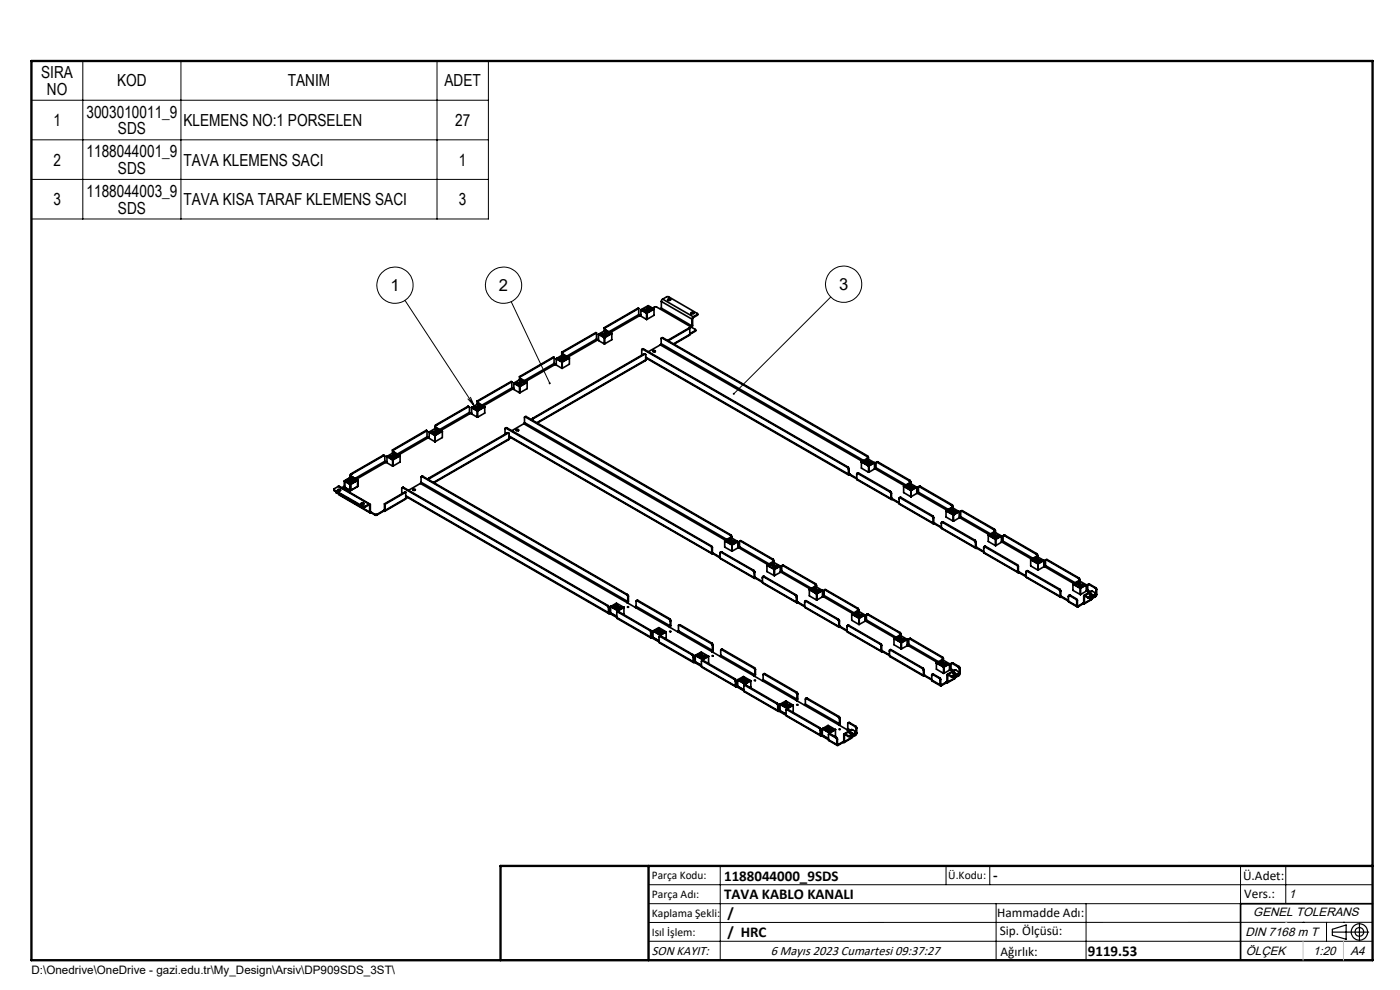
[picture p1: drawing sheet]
<svg xmlns="http://www.w3.org/2000/svg" width="297mm" height="210mm" viewBox="0 0 297 210" stroke-linecap="round" stroke-linejoin="round" font-family="sans-serif">
<g fill="none" stroke="#000" stroke-width=".35">
<path d="M110.2 79.9v.7M110.2 79.9l.1 .1M110.3 80v.5M117.5 77.1l.2 .3M117.5 75.8l-7.2 4.2M117.5 75.8v1.3M117.5 75.8l-.1-.1-7.2 4.2M117.5 77.1l-6.3 3.6M117.7 77.4l-6.2 3.5M118 77.2l-.3 .2M118 76.1l1.2 .7M118 76.1v1.3l1.2 .7"/>
<path d="M118 76.1h.1M119 76.3h.3l.2 .1-.5 .1zM119.2 75.8a.26 .26 0 0 1 .3 0 .26 .26 0 0 1 .1 .3 .26 .26 0 0 1-.3 .1 .26 .26 0 0 1-.1-.4zM119.2 74.7v.7M119.2 74.7l.1 .1M119.2 76.8h.1M119.2 76.8v1.3M119.2 78.1h.1M119.3 76.8v1.3M119.3 74.8v.5M120.8 75.9l-1.6 .9M120.8 75.9l-1.5 .9"/>
<path d="M120.8 75.9v1.3l-1.5 .9M120.8 75.9l-1.2-.7-1.6 .9M126.5 71.9l.2 .3M126.5 70.6l-7.2 4.2M126.5 70.6v1.3M126.5 70.6l-.1-.1-7.2 4.2M126.5 71.9l-6.3 3.7M126.7 72.2l-6.2 3.5M127 72l-.3 .2M127 70.9l1.2 .7M127 70.9v1.3l1.2 .7M127 70.9h.1"/>
<path d="M127.4 70.8a.23 .23 0 0 1 .3-.1 .23 .23 0 0 1 .1 .3h-.2zM128 71.1h.3l.1 .1-.2 .2zM128.2 70.7a.25 .25 0 0 1 .3-.1 .25 .25 0 0 1 .1 .3 .25 .25 0 0 1-.3 .1 .25 .25 0 0 1-.1-.3zM128.2 69.5v.7M128.2 69.5l.1 .1M128.2 71.6v1.3M128.2 71.6h.1M128.2 72.9h.1M128.3 71.6v1.3M128.3 69.6v.5M128.3 70.3a.23 .23 0 0 1 .3-.1 .23 .23 0 0 1 .2 .3h-.3zM128.9 70.6l.3-.1 .2 .2-.3 .1z"/>
<path d="M129.8 70.7l-1.6 .9M129.8 70.7v.1M129.8 70.7l-1.2-.7-1.6 .9M129.8 70.7v1.4l-1.5 .8M129.8 70.8l-1.5 .8M135.5 66.7l.1 .3M135.5 65.4h-.1l-7.2 4.1M135.5 65.4l-7.2 4.2M135.5 65.4v1.3M135.5 66.7l-6.3 3.7M135.6 67l-6.1 3.5M136 66.8l-.4 .2"/>
<path d="M136 65.7l1.2 .8M136 65.7l1.2 .7M136 65.7v1.4l1.2 .7M136.1 75.3h.1M136.3 74.1l-.2 .1v1.1M136.3 74.1l43.5 25.1M136.5 74l-.3 .1M136.5 74l43.4 25.1M136.5 74l-.2 .1M136.6 75.1h.3M136.6 75.1l-23.6 13.6M136.6 75.1h.2"/>
<path d="M136.8 75.1l.2 .1v1.1M136.8 75.1l-23.6 13.7M136.9 66l.4-.1 .1 .2a.25 .25 0 0 1-.3 .1 .25 .25 0 0 1-.2-.2zM137 76.3l-.1 .2-22.9 13.2M137 75.9l43.1 24.9M137 75.8l43 24.8M137 76.3l-23.1 13.4M137.1 65.5a.26 .26 0 0 1 .4-.1 .26 .26 0 0 1 .1 .3 .26 .26 0 0 1-.4 .1 .26 .26 0 0 1-.1-.3zM137.2 66.5h.1M137.2 66.5v1.3M137.2 67.8h.1M137.2 66.4v.1"/>
<path d="M137.2 76.1l-.2 .1M137.4 76.1l-.4 .2M137.9 65.4h.3l.1 .1a.25 .25 0 0 1-.2 .1 .25 .25 0 0 1-.2-.2zM138.5 65.4l.7-.3 1 .5M138.5 74.4h.5a.25 .25 0 0 1-.2 .2 .25 .25 0 0 1-.3-.2zM138.5 74.6h.5M138.7 65.5l-1.5 .9M138.7 65.5v.1M138.7 65.5l-1.2-.7-1.5 .9M138.7 65.5v1.4l-1.5 .9M138.7 65.6l-1.5 .9M140.1 73.2l-2.6 1.4"/>
<path d="M140.1 73.2l42.8 24.7M140.2 65.6l7.3 4.3v.2M140.3 72.9l-.2 .3M140.3 72.9l42.9 24.8M140.3 65.4l-.1 .2M140.3 64v1.4M140.3 64l6.5 3.7M140.3 65.4l6.5 3.7M140.5 71.7h-.2v1.2M140.5 71.7l43.4 25.1M140.6 63.5l-.3 .5M140.6 63.5l.9-.6h.3l6.2 3.6-.1 .2"/>
<path d="M140.6 63.5l6.5 3.7M140.6 71.6l-.3 .1M140.6 71.6l-.1 .1M140.6 71.6l43.4 25.1M141.6 63.6h.6M141.7 63.5v-.1a.26 .26 0 0 1 .4-.1 .26 .26 0 0 1 .1 .4 .3 .3 0 0 1-.3 .1 .3 .3 0 0 1-.2-.3zM141.8 72.1l.2 .1M141.8 72.1v.2M142 72.2v.2M146.3 70.9v.2l-3.3 1.9M146.3 70.9l-3.4 2M146.3 69.6h-.1l-4.4 2.5"/>
<path d="M146.3 69.6l-4.3 2.6M146.3 69.6v1.3M146.6 66.3h.1a.26 .26 0 0 1 .3-.1 .26 .26 0 0 1 .1 .3 .3 .3 0 0 1-.3 .1 .3 .3 0 0 1-.2-.3zM146.6 66.5h.6M146.8 69.1l-.2 .3M146.8 67.7v1.4M147.1 67.2l-.3 .5M147.5 70.1l-1.2 .7M147.5 70.1v.2M147.5 70.3l-1.2 .6M147.6 70l-.1 .3M147.9 66.9l-1 .6v1.6l-.1 .4"/>
<path d="M147.9 66.7l-.8 .5M147.9 66.7v.2M148 66.6l-.1 .3M81.3 96.6l.3 .1M81.3 96.6l.1 .1M81.3 96.6l-6.8 3.9M81.4 96.7h.2v1.2M81.4 96.7l-6.8 3.9M81.6 97.9l.2 .2M81.6 97.9l-6.3 3.6M81.8 98.1l-6.2 3.6M82.1 97.9l-.3 .2"/>
<path d="M82.1 96.9l1.2 .7M82.1 96.8v1.4l1.2 .7M82.1 96.8v.1M82.1 96.8l1.2 .7M82.5 96.8h.5a.23 .23 0 0 1-.3 .2 .23 .23 0 0 1-.2-.2zM83 97.1l.3-.1 .2 .1a.25 .25 0 0 1-.2 .2 .25 .25 0 0 1-.3-.2zM83.2 96.6h.1a.28 .28 0 0 1 .3-.1 .28 .28 0 0 1 .1 .3 .32 .32 0 0 1-.3 .1 .32 .32 0 0 1-.2-.3zM83.3 95.5v.7M83.3 95.5h.1M83.3 97.6v1.3M83.3 97.6h.1M83.3 98.9h.1"/>
<path d="M83.3 97.5v.1M83.3 97.5l.1 .1M83.4 97.6v1.3M83.4 95.5v.6M83.4 96.2h.3l.2 .1-.2 .1zM84 96.5h.4a.2 .2 0 0 1-.2 .2 .2 .2 0 0 1-.2-.2zM84.8 96.6l-1.4 1M84.8 96.6l-1.2-.7-1.5 .9M84.8 96.6l-1.5 .9M84.8 96.6l.1 .1M84.9 96.7v1.3l-1.5 .9M90.6 92.7l.1 .2"/>
<path d="M90.6 91.4v1.3M90.6 91.4l-7.2 4.1M90.6 91.4l-.1-.1-7.2 4.2M90.6 92.7l-6.3 3.6M90.7 92.9l-6.1 3.6M91.1 92.7l-.4 .2M91.1 91.6l1.2 .8M91.1 91.6l1.2 .7M91.1 91.6v1.4l1.2 .7M92 91.9l.3-.1 .2 .1a.26 .26 0 0 1-.2 .2 .26 .26 0 0 1-.3-.2zM92.2 91.4h.1a.25 .25 0 0 1 .3-.1 .25 .25 0 0 1 .1 .3 .28 .28 0 0 1-.3 .1 .28 .28 0 0 1-.2-.3zM92.3 90.5l.1 .1"/>
<path d="M92.3 90.5v.5M92.3 92.4v1.3M92.3 92.4h.1M92.3 93.7h.1M92.3 92.3v.1M92.4 90.6v.3M92.5 90.1l-.2 .4M92.5 90.1l.1 .1M92.6 90.2l-.2 .4M92.9 91.4l.3-.1 .2 .1a.26 .26 0 0 1-.2 .2 .26 .26 0 0 1-.3-.2zM93.8 91.4l-1.5 .9M93.8 91.4l-1.2-.7-1.5 .9"/>
<path d="M93.8 91.4v.1M93.8 91.5l-1.5 .9M93.8 91.5v1.3l-1.5 .9M99.2 86.2l.3 .1M99.2 86.2l.2 .1M99.2 86.2l-6.7 3.9M99.4 86.3h.2v1.2M99.4 86.3l-6.8 3.9M99.6 87.5l.1 .2M99.6 87.5l-6.3 3.6M99.7 87.7l-6.1 3.6M100 87.6l-.3 .1"/>
<path d="M100.1 86.4l1.1 .8M100.1 86.4l1.2 .7M100.1 86.4l-.1 1.4 1.2 .7M101.1 86.2h.1a.26 .26 0 0 1 .4-.1 .26 .26 0 0 1 .1 .4 .3 .3 0 0 1-.4 0 .3 .3 0 0 1-.2-.3zM101.2 85.1v.7M101.2 85.1l.2 .1M101.2 87.2h.1M101.2 87.2v1.3M101.2 88.5h.1M101.3 87.1l-.1 .1M101.3 87.1v.1M101.3 87.2v1.3"/>
<path d="M101.4 85.2v.5M101.9 86.2a.22 .22 0 0 1 .3-.1 .22 .22 0 0 1 .1 .2l-.2 .1zM102.8 86.2l-1.5 1M102.8 86.2l-1.5 .9M102.8 86.2v1.4l-1.5 .9M102.8 86.2l-1.2-.7-1.5 .9M107.1 92l.1 .1M107.1 92h.1M107.4 90.8l-.3 .1v1.1M107.4 90.8l43.4 25.1M107.5 90.7l-.3 .1M107.5 90.7l43.4 25.1"/>
<path d="M107.5 90.7l-.1 .1M107.6 91.8l.4 .1M107.6 91.8l.2 .1M107.6 91.8l-16.5 9.5M107.8 91.9l.2 .1v1.1M107.8 91.9l-16.6 9.6M108 93.1l-.1 .2-15.8 9.1M108 92.6l43.1 24.9M108 92.5l43 24.8M108 93.1l-16 9.2M108.2 92.8l-.2 .1M108.4 92.8l-.4 .3"/>
<path d="M108.6 82.3l.1 .2M108.6 81l-7.2 4.2M108.6 81v1.3M108.6 81l-.2-.1-7.2 4.2M108.6 82.3l-6.3 3.6M108.7 82.5l-6.1 3.6M109 82.4l-.3 .1M109 81.2l1.2 .8M109 81.2l1.2 .7M109 81.2v1.4l1.2 .7M109.5 91.3h.5M110 81.5l.2-.1 .3 .2-.3 .1z"/>
<path d="M110.1 81.1l.1-.1a.28 .28 0 0 1 .3 0 .28 .28 0 0 1 .2 .2 .32 .32 0 0 1-.3 .1 .32 .32 0 0 1-.3-.2zM110.2 82v1.3M110.2 82h.1M110.2 83.3h.1M110.2 81.9v.1M110.2 81.9l.1 .1M110.3 82v1.3M110.9 81l.2-.1 .3 .2-.3 .1zM111.1 89.9l-2.5 1.5M111.1 89.9l42.8 24.7M111.3 89.6l-.2 .3M111.3 89.6l42.9 24.8"/>
<path d="M111.5 88.5h-.2v1.1M111.5 88.5l43.4 25M111.6 88.4h-.3M111.6 88.4l-.1 .1M111.6 88.4l43.4 25M111.8 81.1l-1.2-.7-1.6 .8M111.8 81.1l-1.6 .8M111.8 81.1l-1.5 .9M111.8 81.1v1.3l-1.5 .9M113 88.7l-.2 .4M113 88.7l.2 .1M113.2 88.8l-.2 .3"/>
<path d="M179.8 99.2l.2 .3M179.9 99.1l.2 .3M179.9 99.1l-.1 .1M180 99.5v1.1M180.1 99.4l-.1 .1M180.1 99.4v1.1M182.8 97.9l1.5 .9M182.8 97.9l-.1 1.4 1.6 .9M182.8 97.9l1.2-.6 1.5 .8M182.8 97.9l1.5 1M183.2 97.9h.4a.23 .23 0 0 1-.2 .2 .23 .23 0 0 1-.2-.2zM183.7 97.6a.22 .22 0 0 1 .3-.2 .22 .22 0 0 1 .1 .3h-.3z"/>
<path d="M183.9 96.8l.2 .3M183.9 97.9a.3 .3 0 0 1 .3-.1 .3 .3 0 0 1 .2 .3 .29 .29 0 0 1-.4 .1 .29 .29 0 0 1-.1-.3zM184 96.7l.2 .4M184 96.7l-.1 .1M184.1 98.4h.4a.23 .23 0 0 1-.2 .2 .23 .23 0 0 1-.2-.2zM184.1 97.1v.2M184.2 97.1h-.1M184.2 97.1v.3M184.3 98.9v1.3M184.3 98.9h.1M184.3 98.8v.1M184.6 98.1a.22 .22 0 0 1 .3-.1 .22 .22 0 0 1 .1 .2l-.3 .1z"/>
<path d="M185.5 98.1l-1.2 .7M185.5 98.1l-1.2 .8M185.5 98.1v1.4l-1.2 .7M185.5 99.4l.2 .1M185.7 99.5l6.2 3.5M185.8 99.2l-.1 .3M185.8 99.2l6.4 3.7M186.1 98.1h-.3v1.1M186.1 98.1l6.8 3.9M186.2 98h-.3M186.2 98l-.1 .1M186.2 98l6.8 3.9"/>
<path d="M70.8 103.8l.1 .3M70.9 103.9l6.1 3.5M70.9 103.9v.2M70.9 104.1l6.1 3.5M71.3 104.3v.2M71.3 104.3l.6 .4M71.3 104.5l.6 .3M71.6 104.1h.6M71.7 103.8a.27 .27 0 0 1 .4 0 .27 .27 0 0 1 .1 .3h-.1a.25 .25 0 0 1-.3 0 .25 .25 0 0 1-.1-.3zM71.8 103.2l-.9 .5v.2M71.8 103.2l.2-.1 6.5 3.8M71.8 103.2l6.5 3.7"/>
<path d="M71.9 104.8l.1 .2 6.5 3.8M71.9 104v.2M71.9 104.6v.2M71.9 104.8l6.5 3.8M73.1 103.1l-.6 .4M73.1 102.1l1.2 .7M73.1 102v1.4l1.2 .7M73.1 102v.1M73.1 102l1.2 .7M73.6 101.9h.3l.1 .2a.25 .25 0 0 1-.3 .1 .25 .25 0 0 1-.1-.3zM74.1 102.2h.4v.2a.23 .23 0 0 1-.3 .1 .23 .23 0 0 1-.1-.3zM74.2 101.8h.1a.26 .26 0 0 1 .3-.1 .26 .26 0 0 1 .1 .3 .28 .28 0 0 1-.3 .1 .28 .28 0 0 1-.2-.3z"/>
<path d="M74.3 100.9l.1 .1M74.3 100.9v.4M74.3 104.1h.1M74.3 102.8h.1M74.3 102.8v1.3M74.3 102.7v.1M74.3 102.7l.1 .1M74.4 102.8v1.3M74.4 101v.2M74.5 100.5l-.2 .4M74.5 100.5l.1 .1M74.5 101.4l.3-.1 .1 .2-.4 .1z"/>
<path d="M74.6 100.6l-.2 .4M75 101.7h.4l.1 .1-.5 .1zM75.8 101.8l-1.4 1M75.8 101.8l-1.5 .9M75.8 101.8l.1 1.4-1.5 .9M75.8 101.8l-1.2-.7-1.5 .9M76.6 106.9h.6M76.6 106.7a.25 .25 0 0 1 .4-.1 .25 .25 0 0 1 0 .4 .25 .25 0 0 1-.3 0 .25 .25 0 0 1-.1-.3zM77 107.4h.4M77 107.6h.4M77 107.4v.2M77.4 107.4v.2"/>
<path d="M78.3 106.9l.3 .2M78.3 107.1l.1 .1M78.3 106.9l-.9 .5M78.3 106.9v.2M78.3 107.1l-.9 .5M78.4 108.6l.1 .2h.2M78.4 107.2v1.4M78.6 108.5l.1 .1M78.6 107.1l-.2 .1M78.6 107.1v1.4M78.6 108.5l-.2 .1M78.7 108.6l.9 .5"/>
<path d="M78.7 108.6v.2M78.7 108.8l.9 .4M79.6 109.1h.4M79.6 109.2h.4M79.6 109.1v.1M80 109.1v.1M81.4 108.3l-1.4 .8M81.4 108.3v.1M81.4 108.4l-1.4 .8M81.6 108.2l-.2 .1M81.6 106.9l.1 .1M81.6 108.2l.1 .1"/>
<path d="M81.6 106.9v1.3M81.7 108.3l-.1 .1h-.2M81.7 107v1.3M85.2 104.7h.1M85.4 103.5l-.2 .1v1.1M85.4 103.5l43.5 25M85.6 103.4l-.3 .1M85.6 103.4l43.4 25.1M85.6 103.4l-.2 .1M86.1 105.7l-.1 .2-4.4 2.5M86.1 105.3l43.1 24.9M86.1 105.2l43 24.8"/>
<path d="M86.1 104.4l-4.4 2.6M86.1 104.4v1.3M86.1 105.7l-4.4 2.6M86.1 104.4l-.2-.1-4.3 2.6M86.3 105.4l-.2 .1M86.5 105.5l-.4 .2M87.6 103.8a.23 .23 0 0 1 .3-.1 .23 .23 0 0 1 .2 .3h-.4zM87.6 104h.5M89.2 102.5l-2.6 1.5M89.2 102.5l90.5 52.3M89.3 102.3l-.1 .2M89.3 102.3l43.9 25.3"/>
<path d="M89.5 101.1l-.2 .1v1.1M89.5 101.1l43.5 25.1M89.7 101l-.3 .1M89.7 101l-.2 .1M89.7 101l43.4 25.1M91.1 101.3l-.2 .4M91.1 101.3l.1 .2M91.2 101.5l-.2 .3M150.8 115.9l.2 .4M150.9 115.8l.2 .4M150.9 115.8l-.1 .1M151 117.3l.1 .2h.2"/>
<path d="M151 116.3v1M151.1 117.2l.2 .1M151.1 116.2l-.1 .1M151.1 116.2v1M151.3 117.3l1.5 .9M151.3 117.3v.2M151.3 117.5l1.5 .8M152.8 117.4v.1M152.8 118.3l7.3 4.4M152.8 118.3l7.2 4.2M153 117.1l-.2 .1v1.1M153 117.1l6.8 4"/>
<path d="M153.1 117.1h-.3M153.1 117.1h-.1M153.1 117.1l6.8 3.9M153.7 114.7v1.4l1.6 .8M153.7 114.7h.1M153.8 114.7l1.5 .9M153.8 114.7l1.2-.7 1.5 .9M154.2 114.5l.4 .1a.2 .2 0 0 1-.2 .2 .2 .2 0 0 1-.2-.3zM154.9 113.5l.2 .4M154.9 114.6a.27 .27 0 0 1 .4 0 .27 .27 0 0 1 .1 .3 .3 .3 0 0 1-.3 0 .3 .3 0 0 1-.2-.3zM155 113.4l.2 .4M155 113.4l-.1 .1"/>
<path d="M155.1 113.9v.1M155.2 115.1h.3a.2 .2 0 0 1-.2 .2 .2 .2 0 0 1-.1-.2zM155.2 113.8l-.1 .1M155.2 113.8v.3M155.3 115.6v1.3M155.3 115.6h.1M155.3 116.9h.1M155.6 114.8h.4l.1 .1-.2 .1zM156.5 114.9l-1.2 .7M156.5 114.9h.1M156.5 116.1l.2 .1M156.5 114.9v1.3l-1.2 .7"/>
<path d="M156.7 116.2l6.2 3.6M156.9 116l-.2 .2M156.9 116l6.3 3.6M157.1 114.8h-.2v1.2M157.1 114.8l6.8 3.9M157.2 114.7l-.3 .1M157.2 114.7l6.8 3.9M157.2 114.7l-.1 .1M162.7 119.9v1.3l1.5 .9M162.7 119.9h.1M162.7 119.9l1.6 .8M162.7 119.9l1.5 .9"/>
<path d="M162.7 119.9l1.2-.7 1.6 .8M163.2 119.7l.5 .1-.4 .2-.2-.2zM163.7 119.4h.2l.3 .1-.3 .2-.2-.2zM163.8 119.9a.3 .3 0 0 1 .3-.2 .3 .3 0 0 1 .3 .3 .33 .33 0 0 1-.6-.1zM163.9 118.7l.2 .4M164 118.6l.2 .4M164 118.6l-.1 .1M164.1 119.1v.1M164.2 119l-.1 .1M164.2 119v.3M166.1 120h-.3v1.2M166.1 120l6.8 3.9"/>
<path d="M166.2 119.9l-.3 .1M166.2 119.9l-.1 .1M166.2 119.9l6.8 3.9M180 100.6l.1 .2 .2-.1M180.1 100.5l.2 .1M180.3 100.7l1.5 .9M180.3 100.6l1.5 .9M180.3 100.6v.1M181.8 100.6v.1M181.8 101.6v.2l7.3 4.1M181.8 101.6l7.2 4.2M182 100.4l-.2 .1v1.1"/>
<path d="M182 100.4l6.8 3.9M182.1 100.3l-.3 .1M182.1 100.3l-.1 .1M182.1 100.3l6.8 3.9M184.3 100.2h.1M188.8 104.3l.2 .4M188.9 104.2l.2 .4M188.9 104.2l-.1 .1M189 105.8v.1h.3M189 104.7v1.1M189.1 105.7l.2 .1M189.1 104.6l-.1 .1"/>
<path d="M189.1 104.6v1.1M189.3 105.9l1.4 .9M189.3 105.8l1.4 .8M189.3 105.8v.1M190.7 105.8v.1M190.7 106.8l.1 .2 7.2 4.1M190.7 106.8l7.2 4.1M191 105.6h-.3v1.2M191 105.6l6.7 3.9M191.1 105.5l-.3 .1M191.1 105.5l6.8 3.9M191.1 105.5l-.1 .1"/>
<path d="M191.7 103.2l1.5 .9M191.7 103.1v1.4l1.5 .9M191.7 103.1l1.6 .9M191.7 103.1v.1M191.7 103.1l1.2-.7 1.6 .9M192.2 103h.4a.21 .21 0 0 1-.2 .3 .21 .21 0 0 1-.2-.3zM192.7 102.7l.3-.1 .1 .3h-.4zM192.8 103.1a.29 .29 0 0 1 .4-.1 .29 .29 0 0 1 .2 .3 .3 .3 0 0 1-.4 .1 .3 .3 0 0 1-.2-.3zM192.9 102l.2 .3M193 101.9l.2 .4M193 101.9l-.1 .1M193.1 102.3v.2"/>
<path d="M193.1 103.5l.4 .1a.21 .21 0 0 1-.2 .2 .21 .21 0 0 1-.2-.3zM193.2 102.3h-.1M193.2 102.3v.3M193.2 104.1v1.3M193.2 104.1h.1M193.2 105.4h.1M193.3 104v.1M193.3 104l-.1 .1M193.3 104.1v1.3M193.6 103.2h.3l.2 .2h-.5zM194.5 103.3l-1.2 .7M194.5 103.3l-1.2 .8"/>
<path d="M194.5 103.3v1.4l-1.2 .7M194.5 104.6l.2 .1M194.7 104.7l6.2 3.5M194.8 104.4l-.1 .3M194.8 104.4l6.4 3.6M195.1 103.2l-.3 .1v1.1M195.1 103.2l6.7 4M195.2 103.1l-.3 .1M195.2 103.1l6.8 4M195.2 103.1l-.1 .1M197.7 109.5l.2 .4M197.9 109.4l.2 .4"/>
<path d="M197.9 109.4l-.2 .1M197.9 110.9l.1 .2h.2M197.9 109.9v1M198.1 110.9h.1M198.1 109.8l-.2 .1M198.1 109.8v1.1M198.2 110.9l1.5 .9M198.2 110.9v.2M198.2 111.1l1.5 .9M199.7 111v.1M199.7 112l.1 .1 7.2 4.2M199.7 112l7.2 4.1"/>
<path d="M199.9 110.8l-.2 .1v1.1M199.9 110.8l6.8 3.9M200.1 110.7l-.3 .1M200.1 110.7l-.2 .1M200.1 110.7l6.8 3.9M200.7 108.4l1.5 .8M200.7 108.3v1.4l1.5 .9M200.7 108.3l1.5 .9M200.7 108.3v.1M200.7 108.3l1.2-.7 1.5 .9M201.1 108.2a.23 .23 0 0 1 .3-.1 .23 .23 0 0 1 .1 .3h-.2zM201.6 107.9a.23 .23 0 0 1 .3-.1 .23 .23 0 0 1 .2 .3h-.3z"/>
<path d="M201.8 107.2l.2 .3M201.8 108.3a.3 .3 0 0 1 .4-.1 .3 .3 0 0 1 .2 .3 .3 .3 0 0 1-.4 .1 .3 .3 0 0 1-.2-.3zM202 107.1l.2 .3M202 107.1l-.2 .1M202 108.8a.23 .23 0 0 1 .3-.2 .23 .23 0 0 1 .2 .3l-.3 .1zM202 107.5v.2M202.2 107.4l-.2 .1M202.2 107.4v.4M202.2 109.2v1.4M202.2 109.2h.1M202.2 110.6h.1M202.3 109.2v1.4"/>
<path d="M202.6 108.5a.22 .22 0 0 1 .2-.2 .22 .22 0 0 1 .2 .3h-.3zM203.4 108.5l.1 1.3-1.2 .8M203.4 108.5l-1.2 .7M203.4 108.5l-1.1 .7M203.5 109.7l.2 .1M203.7 109.8l6.1 3.6M203.8 109.6l-.1 .2M203.8 109.6l6.3 3.6M204 108.4l-.2 .1v1.1M204 108.4l6.8 4M204.2 108.3l-.3 .1M204.2 108.3l-.2 .1"/>
<path d="M204.2 108.3l6.8 3.9M206.7 114.7l.2 .4M206.9 114.6l.2 .4M206.9 114.6l-.2 .1M206.9 116.1l.1 .2h.2M206.9 115.1v1M207.1 116.1h.1M207.1 115l-.2 .1M207.1 115v1.1M207.2 116.1l1.5 .9M207.2 116.1v.2M207.2 116.3l1.5 .8"/>
<path d="M208.7 116.2v.1M208.7 117.1l.1 .2 7.2 4.2M208.7 117.1l7.2 4.2M208.9 116h-.2v1.1M208.9 116l6.8 3.9M209.1 115.9h-.3M209.1 115.9l-.2 .1M209.1 115.9l6.7 3.9M209.7 113.5l1.5 .9M209.7 113.5v1.4l1.5 .8M209.7 113.5l1.2-.7 1.5 .9M210.1 113.4l.3-.1 .2 .2-.5 .1z"/>
<path d="M210.7 113.1h.4a.21 .21 0 0 1-.2 .2 .21 .21 0 0 1-.2-.2zM210.7 113.6l.1-.1a.27 .27 0 0 1 .4-.1 .27 .27 0 0 1 .1 .3 .33 .33 0 0 1-.6-.1zM210.8 112.4l.2 .3M211 112.2l.2 .4M211 112.2l-.2 .2M211 113.9h.3l.2 .1-.3 .2zM211 112.7v.2M211.2 112.6l-.2 .1M211.2 112.6v.4M211.2 114.4v1.3M211.2 114.4h.1M211.2 115.7h.1"/>
<path d="M211.6 113.6h.4a.21 .21 0 0 1-.2 .2 .21 .21 0 0 1-.2-.2zM212.4 113.7l-1.2 .7M212.4 113.7h.1M212.4 114.9l.3 .1M212.4 113.7v1.3l-1.2 .7M212.7 115l6.1 3.6M212.8 114.8l-.1 .2M212.8 114.8l6.3 3.6M213 113.6l-.2 .1v1.1M213 113.6l6.8 3.9M213.1 113.5l-.2 .1M213.1 113.5l6.8 3.9"/>
<path d="M213.1 113.5l-.1 .1M215.7 119.9l.2 .4M215.8 119.8l.2 .4M215.8 119.8l-.1 .1M218.7 118.7l1.5 .9M218.7 118.7l1.5 .8M218.7 118.7v1.3l1.5 .9M218.7 118.7l1.2-.7 1.5 .8M219.1 118.6a.23 .23 0 0 1 .3-.1 .23 .23 0 0 1 .1 .3h-.4zM219.6 118.3a.23 .23 0 0 1 .3-.1 .23 .23 0 0 1 .1 .3h-.3zM219.8 117.5l.2 .4M219.8 118.7a.3 .3 0 0 1 .3-.1 .3 .3 0 0 1 .2 .3h-.1a.27 .27 0 0 1-.3 .1 .27 .27 0 0 1-.1-.3z"/>
<path d="M219.9 117.4l.2 .4M219.9 117.4l-.1 .1M220 119.1h.3l.2 .1-.4 .1zM220 117.9v.2M220.1 117.8l-.1 .1M220.1 117.8v.3M220.2 119.6v1.3M220.2 119.6h.1M220.2 119.5v.1M220.5 118.8a.23 .23 0 0 1 .3-.1 .23 .23 0 0 1 .1 .3h-.2zM221.4 118.8l-1.2 .7M221.4 118.8l-1.2 .8"/>
<path d="M221.4 118.8v.1M221.4 118.9v1.3l-1.2 .7M221.8 120l-.1 .2M221.8 120l6.3 3.6M222 118.8h-.2v1.2M222 118.8l6.8 3.9M222.1 118.7l-.3 .1M222.1 118.7l6.8 3.9M222.1 118.7l-.1 .1M128.9 128.5l.2 .4M129 128.5l.2 .3M129 128.5h-.1"/>
<path d="M129.1 130l.1 .2 .2-.1M129.1 128.9v1.1M129.2 129.9l.2 .1M129.2 128.8l-.1 .1M129.2 128.8v1.1M129.4 130l1.4 .8M129.4 130v.1M129.4 130.1l1.4 .9M129.5 128.7l1.6 .9M129.5 128.6v1.4l1.3 .7M129.6 128.6l1.5 .9M129.6 128.6l-.1 .1"/>
<path d="M129.6 128.6l1.2-.7 1.5 .9M130 128.5a.21 .21 0 0 1 .3-.1 .21 .21 0 0 1 .1 .3h-.4zM130.6 128.2l.4 .1-.3 .1-.2-.1zM130.6 128.7a.29 .29 0 0 1 .4-.2 .29 .29 0 0 1 .2 .3 .33 .33 0 0 1-.6-.1zM130.8 131l.1 .2 7.2 4.2M130.8 131l7.2 4.1M131 129l.4 .1a.21 .21 0 0 1-.3 .2 .21 .21 0 0 1-.1-.3zM131.1 129.8h-.3v1.2M131.1 129.7h.1M131.1 129.7l-.2 .1M131.1 129.8l6.7 3.9M131.1 129.6h.1"/>
<path d="M131.1 129.6v.1M131.1 129.5v.1M131.2 129.7l-.1 .1M131.2 129.7l6.8 4M131.5 128.7l.4 .1-.3 .2-.2-.2zM132.3 128.8l-1.2 .7M132.3 128.8l-1.2 .8M132.3 128.8l.1 1.4-.2 .1M133 126.2l.2 .3M133.1 126.1l.2 .4M133.1 126.1l-.1 .1M133.2 127.6l-.2 .2"/>
<path d="M133.2 126.5v1.1M133.3 126.5v1.1l-.2 .3M133.3 126.5h-.1M134.9 128.6l-.1 .3M134.9 128.6l7.3 4.2M135.1 127.5h-.2v1.1M135.1 127.5l6.9 3.9M135.3 127.3l-.3 .1M135.3 127.3l-.2 .2M135.3 127.3l6.8 4M137.8 133.7l.2 .4M138 133.7l.2 .3"/>
<path d="M138 133.7h-.2M138 135.1l.1 .3 .2-.1M138 134.1v1M138.2 135.1h.1M138.2 134l-.2 .1M138.2 134v1.1M138.3 135.1l1.5 .9M138.3 135.1v.2M138.3 135.3l1.5 .9M138.6 133.8l1.5 .9M138.6 133.8l1.5 1M138.6 133.8l-.1 1.4 1.3 .7"/>
<path d="M138.6 133.8l1.2-.7 1.5 .9M139 133.7a.23 .23 0 0 1 .3-.1 .23 .23 0 0 1 .1 .3h-.3zM139.5 133.4a.22 .22 0 0 1 .3-.1 .22 .22 0 0 1 .1 .3h-.3zM139.7 133.8a.3 .3 0 0 1 .3-.1 .3 .3 0 0 1 .2 .3 .3 .3 0 0 1-.4 .1 .3 .3 0 0 1-.1-.3zM139.8 136.2l.1 .2 7.2 4.1M139.8 136.2l7.2 4.1M139.9 134.3a.23 .23 0 0 1 .3-.1 .23 .23 0 0 1 .1 .2l-.3 .1zM140 135l-.2 .1v1.1M140 135l6.8 3.9M140.1 134.8h.1M140.1 134.8v.1M140.1 134.7v.1"/>
<path d="M140.2 134.9l-.3 .1M140.2 134.9l-.2 .1M140.2 134.9l6.8 3.9M140.5 133.9h.3l.1 .2-.4 .1-.1-.1zM141.3 134l-1.2 .7M141.3 134h.1M141.3 134l-1.2 .8M141.3 134v1.4l-.2 .1M142 131.4l.2 .3M142.1 131.3l.2 .3M142.1 131.3l-.1 .1M142.2 132.8l-.2 .2"/>
<path d="M142.2 131.7v1.1M142.3 131.6v1.1l-.2 .4M142.3 131.6l-.1 .1M143.9 133.8l-.1 .2M143.9 133.8l7.2 4.2M144.1 132.6l-.2 .1v1.1M144.1 132.6l6.8 4M144.3 132.5l-.3 .1M144.3 132.5l6.8 3.9M144.3 132.5l-.2 .1M146.8 138.9l.2 .4M147 138.8l.2 .4"/>
<path d="M147 138.8l-.2 .1M147 139.3v1M147.2 139.2l-.2 .1M147.2 139.2v1.1M147.5 139v1.4l1.3 .7M147.5 139l1.6 .9M147.5 139l1.5 .9M147.5 139l1.3-.7 1.5 .9M148 138.9h.4a.23 .23 0 0 1-.2 .2 .23 .23 0 0 1-.2-.2zM148.4 138.7l.1-.1a.22 .22 0 0 1 .3-.1 .22 .22 0 0 1 .1 .3zM148.7 139a.27 .27 0 0 1 .3-.1 .27 .27 0 0 1 .2 .3 .27 .27 0 0 1-.4 .1 .27 .27 0 0 1-.1-.3zM148.9 139.4h.4a.23 .23 0 0 1-.2 .3 .23 .23 0 0 1-.2-.3z"/>
<path d="M149 139.9h.1M149 139.9v.2M149.1 139.9h.1M149.1 139.9h-.1M149.1 139.9v.2M149.4 139.2a.22 .22 0 0 1 .3-.2 .22 .22 0 0 1 .1 .3h-.3zM150.3 139.2l-1.2 .7M150.3 139.2h.1M150.3 139.2v1.3l-.2 .1M150.9 136.6l.2 .3M151.1 136.4l.2 .4M151.1 136.4l-.2 .2"/>
<path d="M151.1 138l-.1 .2M151.1 136.9v1.1M151.3 136.8v1.2l-.2 .3M151.3 136.8l-.2 .1M152.9 139l-.1 .2M152.9 139l7.2 4.1M153.1 137.8l-.2 .1v1.1M153.1 137.8l6.8 3.9M153.2 137.7l-.2 .1M153.2 137.7l-.1 .1M153.2 137.7l6.9 3.9M159.8 121.1l.2 .4"/>
<path d="M159.9 121l.2 .3M159.9 121l-.1 .1M160 122.5l.1 .2h.2M160 121.5v1M160.1 122.4l.2 .1M160.1 121.3l-.1 .2M160.1 121.3v1.1M160.3 122.5l1.4 .9M160.3 122.5v.2M160.3 122.7l1.4 .8M161.7 122.6v.1M161.7 123.5l.1 .2 7.3 4.2"/>
<path d="M161.7 123.5l7.2 4.2M162 122.3l-.3 .1v1.1M162 122.3l6.7 4M162.1 122.3h-.3M162.1 122.3l6.8 3.9M162.1 122.3h-.1M164.1 120.3l.5 .1-.4 .1-.2-.1zM164.2 120.8v1.3M164.2 120.8h.1M164.2 122.1h.1M164.3 120.7v.1M164.3 120.8v1.3"/>
<path d="M165.5 120l-1.2 .7M165.5 120l-1.2 .8M165.5 120v1.4l-1.2 .7M165.5 121.3l.2 .1M165.7 121.4l6.2 3.5M165.8 121.2l-.1 .2M165.8 121.2l6.4 3.6M168.7 126.3l.2 .3M168.9 126.2l.2 .3M168.9 126.2l-.2 .1M168.9 127.7l.2 .2 .1-.1M168.9 126.6v1.1"/>
<path d="M169.1 127.6l.1 .1M169.1 126.5l-.2 .1M169.1 126.5v1.1M169.2 127.7l1.5 .8M169.2 127.7v.1M169.2 127.8l1.5 .9M170.7 127.7v.1M170.7 128.7l7.3 4.4M170.7 128.7l7.2 4.2M170.9 127.5l-.2 .1v1.1M170.9 127.5l6.8 3.9M171.1 127.5h-.3"/>
<path d="M171.1 127.5h-.2M171.1 127.5l6.8 3.9M171.7 125.1l1.5 .8M171.7 125.1l1.5 .9M171.7 125.1v1.3l1.5 .9M171.7 125.1l1.2-.8 1.5 .9M172.2 124.9h.3l.1 .2-.3 .1-.2-.1zM172.6 124.7l.3-.1 .2 .1a.25 .25 0 0 1-.2 .2 .25 .25 0 0 1-.3-.2zM172.8 125h.1a.27 .27 0 0 1 .3-.1 .27 .27 0 0 1 .2 .3 .3 .3 0 0 1-.4 .1 .3 .3 0 0 1-.2-.3zM172.9 123.9l.2 .3M173 123.8l.2 .4M173 123.8l-.1 .1"/>
<path d="M173.1 124.2v.2M173.1 125.4h.3l.1 .2a.23 .23 0 0 1-.3 .1 .23 .23 0 0 1-.1-.3zM173.2 124.2h-.1M173.2 124.2v.3M173.2 126v1.3M173.2 126h.1M173.2 127.3h.1M173.2 125.9l.1 .1M173.2 125.9v.1M173.3 126v1.3M173.6 125.2l.2-.1 .3 .2a.25 .25 0 0 1-.3 .1 .25 .25 0 0 1-.2-.2zM174.4 125.2l-1.2 .7"/>
<path d="M174.4 125.2l-1.1 .8M174.4 125.2l.1 1.4-1.2 .7M174.5 126.5l.2 .1M174.7 126.6l6.2 3.5M174.8 126.3l-.1 .3M174.8 126.3l6.4 3.7M175 125.2h-.2v1.1M175 125.2l6.8 3.9M175.2 125.1h-.3M175.2 125.1l6.8 3.9M175.2 125.1l-.2 .1M177.7 131.4l.2 .4"/>
<path d="M177.9 131.4l.2 .3M177.9 131.4h-.2M177.9 132.9l.1 .2 .2-.1M177.9 131.8v1.1M178.1 132.8l.1 .1M178.1 131.7l-.2 .1M178.1 131.7v1.1M178.2 132.9l1.5 .8M178.2 132.9v.1M178.2 133l1.5 .9M179.7 132.9v.1M179.7 133.9l.1 .2 7.2 4.1"/>
<path d="M179.7 133.9l7.2 4.2M179.9 132.7h-.2v1.2M179.9 132.7l6.8 3.9M180.1 132.6l-.3 .1M180.1 132.6l6.7 4M180.1 132.6l-.2 .1M180.7 130.2v1.4l1.5 .9M180.7 130.3l1.5 .9M180.7 130.2l1.5 .9M180.7 130.2v.1M180.7 130.2l1.2-.7 1.5 .9M181.1 130.2a.22 .22 0 0 1 .3-.2 .22 .22 0 0 1 .1 .3z"/>
<path d="M181.8 129.1l.2 .3M181.8 130.2h.1a.25 .25 0 0 1 .3-.1 .25 .25 0 0 1 .1 .3 .27 .27 0 0 1-.3 .1 .27 .27 0 0 1-.2-.3zM182 129l.2 .4M182 129l-.2 .1M182 129.4v.2M182.1 130.6l.4 .1-.3 .2-.2-.1zM182.2 129.4h-.2M182.2 129.4v.3M182.2 131.2h.1M182.2 131.2v1.3M182.2 132.5h.1M182.2 131.1l.1 .1"/>
<path d="M182.2 131.1v.1M182.3 131.2v1.3M183.4 130.4l-1.2 .7M183.4 130.4l-1.1 .8M183.4 130.4l.1 1.4-1.2 .7M183.5 131.6l.2 .2M183.7 131.8l6.1 3.5M183.8 131.5l-.1 .3M183.8 131.5l6.3 3.7M184 130.3l-.2 .1v1.1M184 130.3l6.8 4M184.2 130.3h-.3"/>
<path d="M184.2 130.3h-.2M184.2 130.3l6.8 3.9M186.7 136.6l.2 .4M186.8 136.6l.2 .3M186.8 136.6h-.1M186.9 138.1l.1 .1h.2M186.9 137v1.1M187 138l.2 .1M187 136.9l-.1 .1M187 136.9v1.1M187.2 138.1l1.5 .8M187.2 138.1v.1"/>
<path d="M187.2 138.2l1.5 .9M188.7 138.1v.1M188.7 139.1l.1 .2 7.2 4.1M188.7 139.1l7.2 4.2M188.9 137.9h-.2v1.2M188.9 137.9l6.8 3.9M189.1 137.8l-.4 .1M189.1 137.8l-.2 .1M189.1 137.8l6.7 3.9M189.7 135.4l1.5 .9M189.7 135.4v1.4l1.5 .8M189.7 135.4l1.2-.7 1.5 .9"/>
<path d="M190.1 135.3h.5a.21 .21 0 0 1-.3 .2 .21 .21 0 0 1-.2-.2zM190.7 135h.3l.1 .1a.23 .23 0 0 1-.3 .1 .23 .23 0 0 1-.1-.2zM190.8 135.4h.1a.25 .25 0 0 1 .3-.1 .25 .25 0 0 1 .1 .3 .3 .3 0 0 1-.3 .1 .3 .3 0 0 1-.2-.3zM190.8 134.3l.2 .3M191 134.2l.2 .3M191 134.2l-.2 .1M191 134.6v.2M191.1 135.8h.2l.2 .2a.23 .23 0 0 1-.3 .1 .23 .23 0 0 1-.1-.3zM191.2 134.5l-.2 .1M191.2 134.5v.4M191.2 136.3v1.3M191.2 136.3h.1"/>
<path d="M191.2 137.6h.1M191.6 135.5l.4 .1a.21 .21 0 0 1-.2 .2 .21 .21 0 0 1-.2-.3zM192.4 135.6l-1.2 .7M192.4 135.6v1.4l-1.2 .6M192.4 136.8l.3 .1M192.7 136.9l6.1 3.6M192.8 136.7l-.1 .2M192.8 136.7l6.3 3.7M193 135.5l-.2 .1v1.1M193 135.5l6.8 3.9M193.1 135.4l-.2 .1M193.1 135.4l-.1 .1"/>
<path d="M193.1 135.4l6.8 4M199.8 139.4l.2 .4M199.9 139.4l.2 .3M199.9 139.4h-.1M200 139.8v.2M200.1 139.7l-.1 .1M200.1 139.7v.3M215.9 121.3l.1 .2h.2M215.9 120.3v1M216 121.2l.2 .1M216 120.2l-.1 .1M216 120.2v1"/>
<path d="M216.2 121.3l1.5 .9M216.2 121.5l1.5 .8M216.2 121.3v.2M217.7 121.4v.1M217.7 122.3l7.3 4.4M217.7 122.3l7.2 4.2M217.9 121.2h-.2v1.1M217.9 121.2l6.8 3.9M218 121.1h-.3M218 121.1l-.1 .1M218 121.1l6.8 3.9M220.2 120.9h.1"/>
<path d="M221.4 120.1l.3 .1M221.7 120.2l6.1 3.6M224.7 125.1l.2 .3M224.8 125l.2 .4M224.8 125l-.1 .1M224.9 126.5l.1 .2h.2M224.9 125.4v1.1M225 126.4l.2 .1M225 125.4h-.1M225 125.4v1M225.2 126.5l1.5 .8M225.2 126.5v.2"/>
<path d="M225.2 126.7l1.5 .8M226.7 127.5v.2l1.8 1M226.7 126.6h.1M226.7 127.5l1.7 1M226.9 126.3l-.2 .1v1.1M226.9 126.3l1.3 .8M227 126.3h-.3M227 126.3h-.1M227 126.3l1.4 .7M227.6 123.9l1.6 .8M227.6 123.9l1.6 .9M227.6 123.9v1.3l1.6 .9"/>
<path d="M227.6 123.9l1.3-.8 1.5 .9M228.1 123.7h.2l.3 .2-.3 .1-.3-.1zM228.2 127.1l.2 .4M228.4 127l.2 .4M228.4 127l-.2 .1M228.4 128.5l.1 .2h.2M228.4 127.5v1M228.6 128.5h.1M228.6 127.4l-.2 .1M228.6 128.5h-.2M228.6 127.4v1.1M228.6 123.5h.5a.23 .23 0 0 1-.3 .2 .23 .23 0 0 1-.2-.2z"/>
<path d="M228.7 123.9h.1a.27 .27 0 0 1 .3-.1 .27 .27 0 0 1 .2 .3h-.3zM228.7 128.5v.2M228.8 122.7l.2 .4M228.9 122.6l.2 .4M228.9 122.6l-.1 .1M229 124.3l.3-.1 .2 .2-.3 .1zM229 123.1v.2M229.1 123l-.1 .1M229.1 123v.3M229.2 124.8h.1M229.2 124.8v1.3M229.2 126.1h.1"/>
<path d="M229.2 124.7v.1M229.5 124a.23 .23 0 0 1 .3-.1 .23 .23 0 0 1 .1 .3h-.2zM229.8 127.9l-1.1 .6M229.8 127.9v.2M229.8 128.1l-1.1 .6M229.9 127.8l-.1 .1M229.9 126.5h.1M229.9 127.8l.1 .1M229.9 126.5v1.3M230 127.9v.2h-.2M230 126.5v1.4M230.2 126.5h-.2"/>
<path d="M230.2 126.3h-.2l-.1 .2M230.2 126.3l.6 .4M230.2 126.3v.2M230.2 126.5l.6 .3M230.4 124l-1.2 .7M230.4 124l-1.2 .8M230.4 124v1.4l-1.2 .7M230.4 125.3l.2 .1M230.6 125.4l.5 .3M230.8 125.2l-.2 .2M230.8 125.2l.6 .3M230.8 126.8h.4"/>
<path d="M230.8 126.7h.4M230.8 126.7v.1M231 124l-.2 .1v1.1M231 124l1.3 .7M231.1 123.9l-.3 .1M231.1 123.9l-.1 .1M231.1 123.9l1.3 .8M231.1 126h.6a.27 .27 0 0 1-.3 .3 .27 .27 0 0 1-.3-.3zM231.1 126.2h.5M231.2 126.7v.1M231.6 126.6l-.1 .6-1.5 .9M231.6 126.1v.1"/>
<path d="M231.7 125.4l.7 .4v.2M231.7 125.4h-.1l-1.6 .9M231.7 125.4l-1.5 .9M232.2 126.3l.2 .1M232.3 124.7l.2 .4M232.4 126l-1.2 .7M232.4 126v.2M232.4 126.4v.2M232.4 126.2l-1.2 .6M232.4 126.6l-2.4 1.3M232.4 126.4l-.8 .5M232.4 124.7l.3 .3"/>
<path d="M232.4 124.7h-.1M232.4 126.1l.1 .1M232.5 125.9l-.1 .3M232.5 126.2l-.1 .2M232.5 125.1v1.1M232.7 126.1l-.3 .5M232.7 125l-.2 .1M232.7 126.1l-.2 .1M232.7 125v1.1M147 140.3l.1 .2h.2M147.2 140.3h.1M147.3 140.3l1.5 .9"/>
<path d="M147.3 140.5l1.5 .8M147.3 140.3v.2M148.8 141.3v.2l7.3 4.2M148.8 141.3l7.2 4.2M149 140.2h-.2v1.1M149 140.1h.2M149 140.1l-.1 .1M149 140.2l6.8 3.9M149.2 140.1l6.7 3.9M149.2 140.1l-.2 .1M155.8 144.1l.2 .4M155.9 144l.2 .4"/>
<path d="M155.9 144l-.1 .1M156 145.5l.1 .2h.2M156 144.5v1M156.1 145.4l.2 .1M156.1 144.4l-.1 .1M156.1 144.4v1M156.3 145.5l1.5 .9M156.3 145.5v.2M156.3 145.7l1.5 .8M156.5 144.2l1.5 .9M156.5 144.2v1.3l1.3 .8M156.5 144.2l1.2-.7 1.5 .9"/>
<path d="M157 144.1h.4a.23 .23 0 0 1-.2 .2 .23 .23 0 0 1-.2-.2zM157.5 143.7h.3l.1 .2a.23 .23 0 0 1-.3 .1 .23 .23 0 0 1-.1-.3zM157.6 144.2a.3 .3 0 0 1 .4-.1 .3 .3 0 0 1 .2 .3 .3 .3 0 0 1-.4 .1 .3 .3 0 0 1-.2-.3zM157.8 146.5v.2l7.3 4.2M157.8 146.5l7.2 4.2M157.9 144.6h.4a.21 .21 0 0 1-.2 .2 .21 .21 0 0 1-.2-.2zM158 145.3h.2M158 145.3h-.2M158 145.4h-.2v1.1M158 145.4l6.8 3.9M158 145.1h.1M158 145.1v.2"/>
<path d="M158.1 145.1v.2M158.2 145.3l-.2 .1M158.2 145.3l6.7 3.9M158.4 144.3l.3-.1 .2 .3a.23 .23 0 0 1-.3 .1 .23 .23 0 0 1-.2-.3zM159.2 144.4l-1.2 .7M159.2 144.4l-1.1 .7M159.2 144.4h.1M159.3 144.4v1.3l-.2 .1M159.9 141.7l.2 .4M160.1 141.6l.2 .4M160.1 141.6l-.2 .1M160.1 143.1l-.1 .3"/>
<path d="M160.1 142.1v1M160.3 142v1.1l-.2 .4M160.3 142l-.2 .1M161.9 144.2l-.2 .2M161.9 144.2l7.2 4.1M162.1 143h-.2v1.2M162.1 143l6.8 3.9M162.2 142.9l-.2 .1M162.2 142.9l6.8 3.9M162.2 142.9l-.1 .1M164.8 149.3l.2 .3M164.9 149.2l.2 .4"/>
<path d="M164.9 149.2l-.1 .1M165 150.7v.2h.3M165 149.6v1.1M165.1 150.6l.2 .1M165.1 149.6h-.1M165.1 149.6v1M165.3 150.7l1.5 .9M165.3 150.7v.2M165.3 150.9l1.5 .8M165.5 149.4l1.5 .8M165.5 149.4l1.5 .9M165.5 149.4v1.3l1.3 .8"/>
<path d="M165.5 149.4l1.2-.7 1.5 .9M165.9 149.3h.5a.23 .23 0 0 1-.3 .2 .23 .23 0 0 1-.2-.2zM166.4 149a.22 .22 0 0 1 .3-.1 .22 .22 0 0 1 .2 .2l-.3 .1zM166.6 149.4a.27 .27 0 0 1 .4-.1 .27 .27 0 0 1 .1 .3 .27 .27 0 0 1-.3 .1 .27 .27 0 0 1-.2-.3zM166.8 151.7v.2l7.3 4.2M166.8 151.7l7.2 4.2M166.8 149.8h.5a.23 .23 0 0 1-.2 .2 .23 .23 0 0 1-.3-.2zM167 150.6h-.2v1.1M167 150.6l6.8 3.9M167 150.3h.1M167 150.3v.2M167 150.2l.1 .1"/>
<path d="M167 150.2v.1M167.1 150.3v.2M167.1 150.5h-.3M167.1 150.5l-.1 .1M167.1 150.5l6.8 3.9M167.4 149.5a.22 .22 0 0 1 .2-.1 .22 .22 0 0 1 .2 .3h-.3zM168.2 149.6l-1.2 .6M168.2 149.6l-1.1 .7M168.2 149.6l.1 1.3-.2 .1M168.9 146.9l.2 .4M169 146.8l.2 .4M169 146.8l-.1 .1"/>
<path d="M169.1 148.3l-.2 .3M169.1 147.3v1M169.2 147.2v1.2l-.1 .3M169.2 147.2l-.1 .1M170.9 149.4l-.2 .2M170.9 149.4l7.2 4.1M171.1 148.2l-.2 .1v1.1M171.1 148.2l6.8 3.9M171.2 148.1l-.3 .1M171.2 148.1l-.1 .1M171.2 148.1l6.8 3.9M173.8 154.5l.2 .3"/>
<path d="M173.9 154.4l.2 .4M173.9 154.4l-.1 .1M174 155.9v.2h.3M174 154.8v1.1M174.1 155.8l.2 .1M174.1 154.8h-.1M174.1 154.8v1M174.3 155.9l1.5 .9M174.3 155.9v.2M174.3 156.1l1.5 .8M174.4 154.6l1.6 .9M174.4 154.6v1.3l1.4 .8"/>
<path d="M174.5 154.5l1.5 .9M174.5 154.5l-.1 .1M174.5 154.5l1.2-.6 1.5 .9M174.9 154.5h.5a.23 .23 0 0 1-.3 .2 .23 .23 0 0 1-.2-.2zM175.4 154.2a.21 .21 0 0 1 .3-.1 .21 .21 0 0 1 .1 .2l-.3 .1zM175.6 154.5a.3 .3 0 0 1 .3 0 .3 .3 0 0 1 .2 .3 .3 .3 0 0 1-.3 0 .3 .3 0 0 1-.2-.3zM175.8 156.9v.2l1.8 1M175.8 156.9l1.7 1M175.8 155h.5a.23 .23 0 0 1-.2 .2 .23 .23 0 0 1-.3-.2zM176 155.7l-.2 .1v1.1M176 155.7l1.3 .8M176 155.5h.1"/>
<path d="M176 155.5v.1M176 155.4v.1M176.1 155.6l-.3 .1M176.1 155.6l-.1 .1M176.1 155.6l1.3 .8M176.4 154.6h.3l.1 .2-.4 .1zM177.2 154.8l-1.2 .6M177.2 154.8l-1.2 .7M177.2 154.8v1.3l-.1 .1M177.3 156.5l.2 .4M177.4 156.4l.3 .4M177.4 156.4l-.1 .1"/>
<path d="M177.5 157.9l.1 .2h.2M177.5 156.9v1M177.7 157.9h.1M177.7 156.8l-.2 .1M177.7 157.9h-.2M177.7 156.8v1.1M177.8 157.9v.2M177.9 152.1l.2 .4M178 154.6l.2 .1zM178 152l.2 .4M178 152l-.1 .1M178.1 153.5l-.2 .3"/>
<path d="M178.1 152.5v1M178.2 152.4v1.1l-.2 .3M178.2 152.4l-.1 .1M178.9 157.3l-1.1 .6M178.9 157.3v.2M178.9 157.5l-1.1 .6M179 157.2l-.1 .1M179 155.8l.1 .1M179 157.2l.1 .1M179 155.8v1.4M179.1 157.3v.2h-.2M179.1 155.9v1.4"/>
<path d="M179.3 155.8l-.2 .1M179.3 155.7l-.2-.1-.1 .2M179.3 155.7l.6 .4M179.3 155.7v.1M179.3 155.8l.6 .4M179.7 154.8l.5 .2M179.8 154.5l-.1 .3M179.8 154.5l.6 .4M179.9 156.1h.4M179.9 156.2h.4M179.9 156.1v.1M180.1 153.3l-.3 .1v1.1"/>
<path d="M180.1 153.3l1.3 .8M180.2 155.5a.26 .26 0 0 1 .3-.2 .26 .26 0 0 1 .2 .3h-.3zM180.2 153.3h-.3M180.2 153.3h-.1M180.2 153.3l1.3 .7M180.2 155.6h.5M180.3 156.1v.1M180.7 156.4v.2l-1.6 .9M180.7 156.4l-1.6 .9M180.7 155.5v.1M180.7 156v.4M180.8 154.8l.7 .3v.3"/>
<path d="M180.8 154.8h-.2l-1.5 .9M180.8 154.8l-1.5 .9M181.3 155.7l.2 .1M181.4 154.1l.2 .4M181.5 155.6l-1.2 .6M181.5 155.4l-1.2 .7M181.5 155.4v.2M181.5 155.8v.2M181.5 155.8l-.8 .5M181.5 156l-.8 .4M181.5 154l.3 .4M181.5 154l-.1 .1"/>
<path d="M181.5 155.5l.1 .1M181.6 155.4l-.1 .2M181.6 155.6l-.1 .2M181.6 154.5v1.1M181.8 155.5l-.3 .5M181.8 154.4v1.1M181.8 154.4l-.2 .1M181.8 155.5l-.2 .1M195.7 141.8l.2 .4M195.8 141.7l.2 .4M195.8 141.7l-.1 .1M195.9 143.3l.1 .1h.2"/>
<path d="M195.9 142.2v1.1M196 143.1l.2 .2M196 142.1l-.1 .1M196 142.1v1M196.2 143.3l1.5 .8M196.2 143.3v.1M196.2 143.4l1.5 .8M197.7 144.2v.3l1.8 1M197.7 143.3v.1M197.7 144.2l1.7 1.1M197.9 143.1h-.2v1.1M197.9 143.1l1.3 .8"/>
<path d="M198 143h-.3M198 143l-.1 .1M198 143l1.4 .8M198.6 140.6v1.3l1.6 .9M198.6 140.6h.1M198.7 140.6l1.5 .9M198.7 140.6l1.2-.7 1.5 .9M199.1 140.5a.23 .23 0 0 1 .3-.1 .23 .23 0 0 1 .1 .3h-.3zM199.2 143.9l.2 .3M199.4 143.8l.2 .3M199.4 143.8l-.2 .1M199.4 145.3l.1 .2 .2-.1"/>
<path d="M199.4 144.2v1.1M199.6 145.2l.1 .1M199.6 144.1l-.2 .1M199.6 145.2l-.2 .1M199.6 144.1v1.1M199.6 140.2l.2-.1 .3 .2-.4 .1zM199.7 145.3v.1M199.8 140.6v-.1a.27 .27 0 0 1 .4 0 .27 .27 0 0 1 .1 .3 .29 .29 0 0 1-.3 .1 .29 .29 0 0 1-.2-.3zM200 141a.23 .23 0 0 1 .3-.1 .23 .23 0 0 1 .1 .3h-.3zM200.2 141.5v1.3M200.2 141.5h.1M200.2 142.8h.1"/>
<path d="M200.5 140.7l.3-.1 .2 .2-.3 .1zM200.8 144.7v.1M200.8 144.8l-1.1 .6M200.8 144.7l-1.1 .6M200.9 144.6l-.1 .1M200.9 143.2l.1 .1M200.9 144.6l.1 .1M200.9 143.2v1.4M201 144.7l-.1 .2-.1-.1M201 143.3v1.4M201.2 143h-.2l-.1 .2M201.2 143.2l-.2 .1"/>
<path d="M201.2 143l.6 .4M201.2 143v.2M201.2 143.2l.6 .4M201.4 140.8l-1.2 .7M201.4 140.8v1.4l-1.2 .6M201.4 142l.2 .1M201.6 142.1l.5 .3M201.8 141.9l-.2 .2M201.8 141.9l.6 .3M201.8 143.6h.4M201.8 143.4h.4M201.8 143.4v.2"/>
<path d="M202 140.7l-.2 .1v1.1M202 140.7l1.3 .8M202.1 140.6l-.3 .1M202.1 140.6l-.1 .1M202.1 140.6l1.3 .8M202.2 142.7l.5 .1a.25 .25 0 0 1-.3 .2 .25 .25 0 0 1-.2-.3zM202.2 142.9h.4M202.2 143.4v.2M202.6 143.8l-.1 .2-1.5 .8M202.6 143.8l-1.6 .9M202.6 142.9h.1M202.6 143.4v.4"/>
<path d="M202.7 142.1l.8 .5-.1 .2M202.7 142.1l-1.7 .9M202.7 142.1l-1.5 .9M203.2 143l.2 .1M203.3 141.5l.2 .3M203.4 143.1l-.8 .5M203.4 142.8l-1.2 .6M203.4 142.8v.1M203.4 143.1v.2M203.4 142.9l-1.2 .7M203.4 143.3l-.8 .5M203.4 141.4l.3 .4"/>
<path d="M203.4 141.4l-.1 .1M203.4 142.9h.1M203.5 142.8l-.1 .1M203.5 142.9l-.1 .2M203.5 141.8v1.1M203.7 142.8l-.3 .5M203.7 141.8h-.2M203.7 142.8l-.2 .1M203.7 141.8v1M291.2 191.7h-28v12"/>
<circle cx="118.6" cy="76.1" r=".22"/>
<circle cx="119.6" cy="75.6" r=".22"/>
<circle cx="120.1" cy="75.9" r=".21"/>
<circle cx="136.6" cy="65.7" r=".22"/>
<circle cx="137.5" cy="65.2" r=".22"/>
<circle cx="91.7" cy="91.7" r=".22"/>
<circle cx="92.6" cy="91.1" r=".22"/>
<circle cx="100.7" cy="86.5" r=".22"/>
<circle cx="101.2" cy="86.8" r=".21"/>
<circle cx="101.6" cy="86" r=".22"/>
<circle cx="109.6" cy="81.3" r=".22"/>
<circle cx="109.7" cy="91.3" r=".24"/>
<circle cx="110.6" cy="80.8" r=".22"/>
<circle cx="155" cy="114.4" r=".2"/>
<circle cx="133.2" cy="128.8" r=".11"/>
<circle cx="142.2" cy="134" r=".11"/>
<circle cx="151.2" cy="139.2" r=".11"/>
<circle cx="164.9" cy="120.1" r=".2"/>
<circle cx="181.9" cy="129.9" r=".2"/>
<circle cx="182.8" cy="130.5" r=".2"/>
<circle cx="160.1" cy="144.3" r=".11"/>
<circle cx="169.1" cy="149.5" r=".11"/>
</g>
<g fill="none" stroke="#000" stroke-width=".21">
<path d="M6.7 12.8h96.9v33.7h-96.9zM17.6 12.8v33.7M38.4 12.8v33.7M92.7 12.8v33.7M6.7 21.3h96.9M6.7 29.7h96.9M6.7 38.1h96.9M85.9 63.7l14.7 22.4M108.4 64l8.2 17.3M176.2 63l-20.5 20.5M99.3 84.6l1.3 1.5M99.8 84.3l.8 1.8"/>
<path d="M137.6 187.7h153.6M137.6 191.7h153.6M137.6 199.7h153.6M152.8 183.7v20M200.7 183.7v4M210 183.7v4M211.3 191.7v12M230.4 191.7v12M263.2 183.7v20M272.8 183.7v8M276.4 195.6h.1M281.4 195.6v4.1"/>
<path d="M285 195.6h.1M291.2 195.6l-153.6 .1"/>
<circle cx="83.8" cy="60.5" r="3.9"/>
<circle cx="106.8" cy="60.5" r="3.8"/>
<circle cx="179" cy="60.3" r="3.9"/>
</g>
<g fill="none" stroke="#000" stroke-width=".25">
<path d="M282.6 197.7h7.8M282.6 197.1l3-.9v3l-3-.8zM288.4 195.8v3.8M106.2 203.7h185"/>
<circle cx="288.4" cy="197.7" r="1.74"/>
<circle cx="288.4" cy="197.7" r=".93"/>
</g>
<path d="M6.7 12.9h284.5v190.8h-284.5zM137.6 183.7v20M291.2 183.7h-185v20" fill="none" stroke="#000" stroke-width=".5"/>
<path d="M276.4 199.7v4M285 199.7v4" fill="none" stroke="#c0c0c0" stroke-width=".21"/>
<path d="M272.8 195.6h.1" fill="none" stroke="#c0c0c0" stroke-width=".25"/>
<path d="M116.5 81.1a.21 .21 0 0 0-.1 .3 .21 .21 0 0 0 .3 .1l-.1-.2 .1 .2a.21 .21 0 0 0 .1-.3 .21 .21 0 0 0-.3-.1zM155.5 83.4v.3l.2-.2-.2 .2a.22 .22 0 0 0 .3 0 .22 .22 0 0 0 0-.3 .22 .22 0 0 0-.3 0z" fill="#000"/>
<g font-size="3.5">
<text x="8.7" y="16.6">SIRA</text>
<text x="10" y="20.1">NO</text>
<text x="24.9" y="18.3">KOD</text>
<text x="61.1" y="18.3">TANIM</text>
<text x="94.3" y="18.3">ADET</text>
<text x="11.3" y="26.7">1</text>
<text x="18.4" y="25">3003010011_9</text>
<text x="25" y="28.5">SDS</text>
<text x="38.9" y="26.7">KLEMENS NO:1 PORSELEN</text>
<text x="96.6" y="26.7">27</text>
<text x="11.3" y="35.1">2</text>
<text x="18.4" y="33.4">1188044001_9</text>
<text x="38.9" y="35.1">TAVA KLEMENS SACI</text>
<text x="97.4" y="35.1">1</text>
<text x="18.4" y="41.8">1188044003_9</text>
<text x="25" y="36.9">SDS</text>
<text x="11.3" y="43.5">3</text>
<text x="25" y="45.3">SDS</text>
<text x="38.9" y="43.5">TAVA KISA TARAF KLEMENS SACI</text>
<text x="97.4" y="43.5">3</text>
<text x="82.8" y="61.6">1</text>
<text x="105.9" y="61.6">2</text>
<text x="178" y="61.4">3</text>
</g>
<g font-size="3.2">
<text x="153.6" y="186.8">1188044000_9SDS</text>
<text x="153.6" y="190.8">TAVA KABLO KANALI</text>
<text x="210.7" y="186.6">-</text>
<text x="154.3" y="194.8">/</text>
<text x="154.3" y="198.8">/ HRC</text>
<text x="230.8" y="202.8">9119.53</text>
</g>
<g font-size="2.8">
<text x="263.7" y="186.7">Ü.Adet:</text>
<text x="263.9" y="190.5">Vers.:</text>
<text x="211.5" y="194.5">Hammadde Adı:</text>
<text x="138.3" y="202.6">SON KAYIT:</text>
<text x="163.5" y="202.6">6 Mayıs 2023 Cumartesi 09:37:27</text>
<text x="212.1" y="198.4">Sip. Ölçüsü:</text>
<text x="212.2" y="202.7">Ağırlık:</text>
</g>
<g font-size="2.6">
<text x="273.4" y="190.4">1</text>
<text x="265.9" y="194.4">GENEL TOLERANS</text>
<text x="264.2" y="198.5">DIN 7168 m T</text>
<text x="264.3" y="202.6">ÖLÇEK</text>
<text x="278.5" y="202.6">1:20</text>
<text x="286.5" y="202.6">A4</text>
</g>
<g font-size="2.5">
<text x="138.3" y="186.4">Parça Kodu:</text>
<text x="138.3" y="190.5">Parça Adı:</text>
<text x="201.2" y="186.5">Ü.Kodu:</text>
<text x="138.3" y="194.5">Kaplama Şekli:</text>
<text x="138.3" y="198.6">Isıl İşlem:</text>
<text x="6.7" y="206.7">D:\Onedrive\OneDrive - gazi.edu.tr\My_Design\Arsiv\DP909SDS_3ST\</text>
</g>
</svg>
